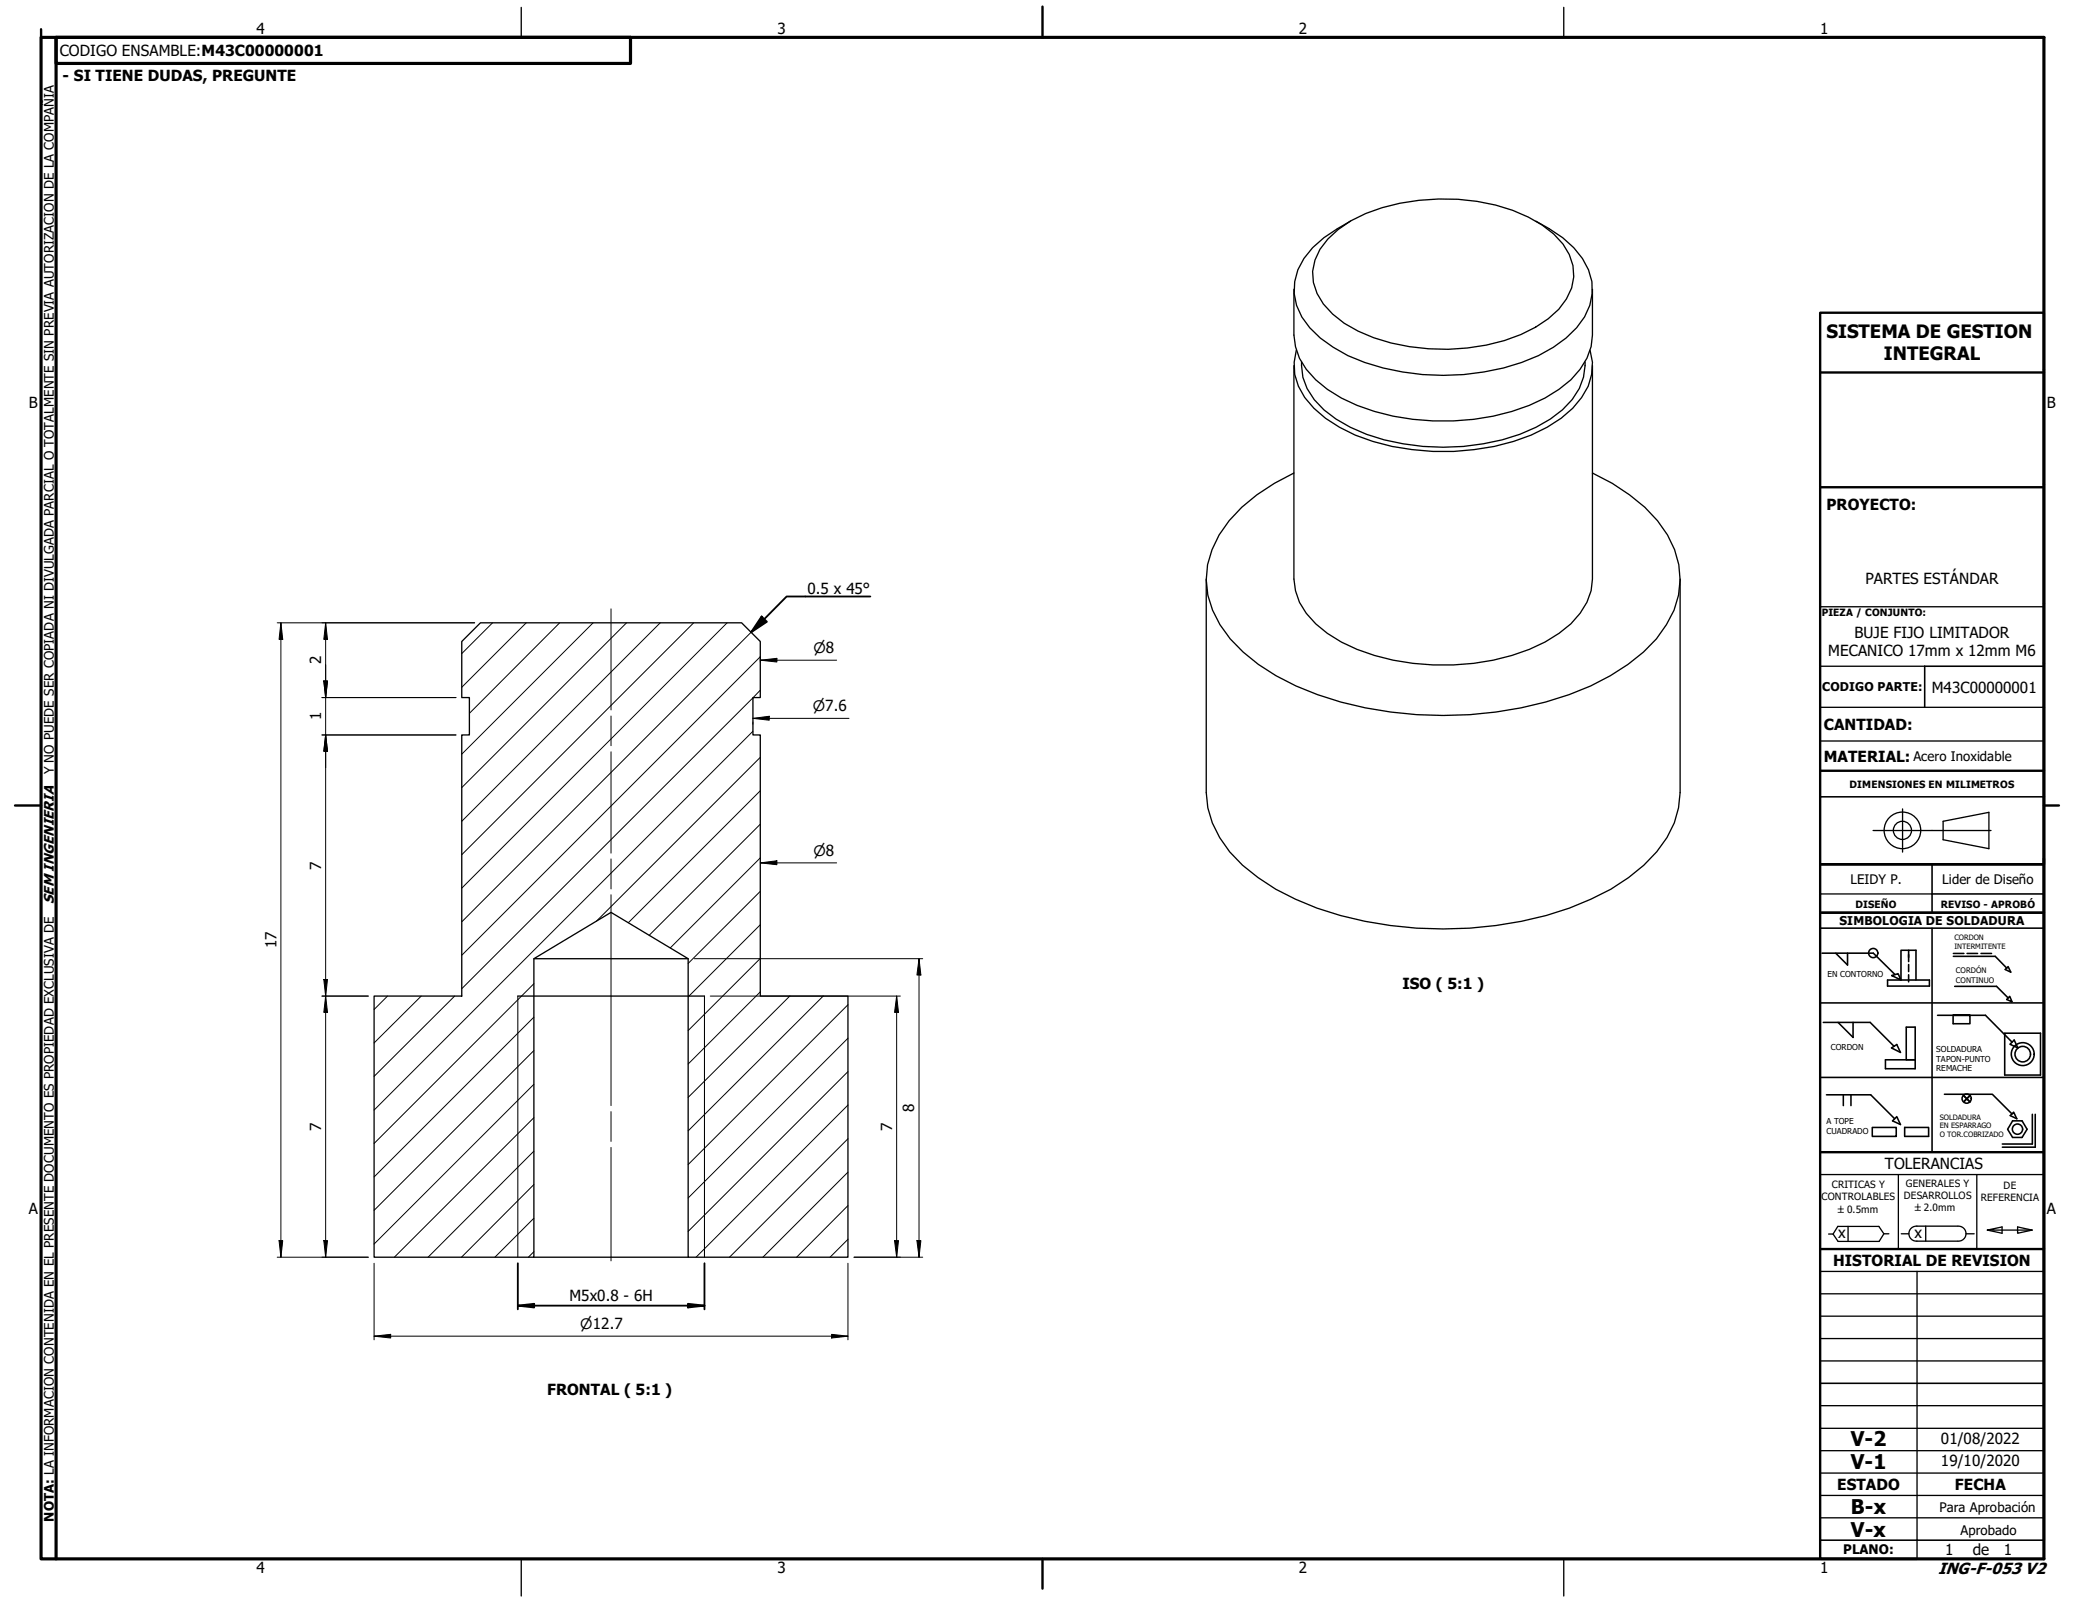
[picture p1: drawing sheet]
<svg xmlns="http://www.w3.org/2000/svg" width="279mm" height="216mm" viewBox="0 0 279 216" stroke-linecap="round" stroke-linejoin="round" font-family="sans-serif">
<!-- layer: Hatch (ISO) -->
<g fill="none" stroke="#000" stroke-width=".13">
<path d="M66 83.5l-4.1 4.1M70.5 83.5l-8.6 8.6M75 83.5l-12.1 12.1M79.5 83.5l-17.6 17.6M84 83.5l-22.1 22.1M88.5 83.5l-26.6 26.6M93 83.5l-31.1 31M97.4 83.5l-35.5 35.5M100.6 84.7l-38.7 38.8M100.9 98l-50.8 50.8M100.9 93.5l-39 39M101.9 92.5l-1 1"/>
<path d="M101.9 88l-40 40M101.9 119.5l-9.7 9.6M101.9 115l-12.1 12M101.9 110.5l-14.9 14.8M101.9 106l-17.7 17.6M101.9 101.5l-22 21.9M51.9 133.5l-1.8 1.8M56.4 133.5l-6.3 6.3M60.9 133.5l-10.8 10.8M71.5 136.3l-21.4 21.4M71.5 131.8l-21.4 21.4M101.9 132.9l-9.7 9.7"/>
<path d="M101.9 128.4l-9.7 9.7M101.9 123.9l-9.7 9.7M105.8 133.5l-13.6 13.6M110.3 133.5l-18.1 18.1M113.6 139.1l-21.4 21.4M113.6 134.7l-21.4 21.4M71.5 158.8l-9.7 9.7M71.5 154.3l-14.1 14.2M71.5 149.8l-18.7 18.7M71.5 145.3l-21.4 21.4M71.5 140.8l-21.4 21.4M113.6 157.1l-11.4 11.4"/>
<path d="M113.6 152.6l-15.8 15.9M113.6 148.1l-20.3 20.4M113.6 143.6l-21.4 21.4M71.5 167.7l-.7 .8M71.5 163.3l-5.2 5.2M113.6 166.1l-2.4 2.4M113.6 161.6l-6.8 6.9"/>
</g>
<!-- layer: Visible (ISO) -->
<g fill="none" stroke="#000" stroke-width=".18">
<path d="M173.4 38.8v6.1a8.3 8.3 0 0 0 2.9 6 19.3 19.3 0 0 0 7.9 4.2 32.8 32.8 0 0 0 20.7-.8 16 16 0 0 0 6.8-4.8l1-1.5 .5-1.5 .2-1.6v-6.1M177.9 32a15.6 15.6 0 0 1 7.3-4.2 28 28 0 0 1 19.6 1.3 11.3 11.3 0 0 1 5.5 5 6 6 0 0 1-.4 6 12.9 12.9 0 0 1-6.1 4.7 28 28 0 0 1-21.8-.4 11.4 11.4 0 0 1-5.5-5.1 6 6 0 0 1 .4-5.9zM181 29.6l-1.8 1.1a11.8 11.8 0 0 0-5.3 5.5 7.2 7.2 0 0 0 1.6 7.7 19 19 0 0 0 9.8 5.4 32.2 32.2 0 0 0 20.9-1.6 14.4 14.4 0 0 0 6.1-5.2 7.1 7.1 0 0 0-.2-7.9l-1.2-1.4-1.5-1.3-1.8-1.2-1.8-1.1M173.4 49v28.6a8.3 8.3 0 0 0 2.9 6 19.3 19.3 0 0 0 7.9 4.2 32.8 32.8 0 0 0 20.7-.8 16 16 0 0 0 6.8-4.8l1-1.5 .5-1.5 .2-1.6v-28.6M173.7 47a7 7 0 0 0 1.1 6.3 15.8 15.8 0 0 0 6.8 5 32.4 32.4 0 0 0 23.6 0 15.3 15.3 0 0 0 6.7-5 7 7 0 0 0 1.2-6.3M174.4 48.5a7.1 7.1 0 0 0 1.7 5.1 16.1 16.1 0 0 0 7 4.6 31.3 31.3 0 0 0 20.6 0 16.1 16.1 0 0 0 7-4.6 7.5 7.5 0 0 0 1.7-5.1M161.6 77.6v28.6a13.3 13.3 0 0 0 4.9 9.8 31.1 31.1 0 0 0 13.1 6.7 53 53 0 0 0 30.7-1 27.4 27.4 0 0 0 11.7-7.5 12.2 12.2 0 0 0 3.1-8v-28.6M173.4 63.4a24.8 24.8 0 0 0-8.7 6.4 12.2 12.2 0 0 0-2.8 10 14.6 14.6 0 0 0 4.7 7.6 31.2 31.2 0 0 0 13.1 6.7 51.6 51.6 0 0 0 33.4-2.2 26.3 26.3 0 0 0 8.9-6.3 12.3 12.3 0 0 0 3.1-7.9 12.3 12.3 0 0 0-3-7.9 25.4 25.4 0 0 0-8.7-6.4M61.9 86l2.5-2.5h35l2.5 2.5v7.5h-1v5h1v35h11.7v35h-21.4v-40l-10.3-6.2-10.4 6.2v40h-21.4v-35h11.8v-35h1v-5h-1zM243.9 89.3h14M243.9 81.3h30M243.9 94.8h30"/>
<path d="M243.9 99.3h30M243.9 119.8h15M69.4 133.5h25M71.5 128.5h20.7M71.5 168.5h20.7M243.9 179.4h30M243.9 176.4h30M243.9 173.4h30M243.9 170.4h30M247.6 164.4v2M252.4 165.3l-.6 1.1h-5.5l-.7-1h-.6M253.1 165.3h-.7l-.6-.9h-5.5l-.7 1"/>
<path d="M254.8 165.3h1M256.9 166.3h5.5M256.9 164.3h5.5M256.9 164.3a1.01 1.01 0 0 0-1.1 1 1.01 1.01 0 0 0 1.1 1M256.9 170.4v38.5M258.1 164.3v2M262.4 164.3a1.01 1.01 0 0 1 1.1 1 1.01 1.01 0 0 1-1.1 1M263.5 165.3h1M266.3 164.9l2 .4v-.9l-2 .5h6M270.4 164.4l1.9 .5-1.9 .4zM243.9 182.4h30"/>
</g>
<!-- layer: Visible Narrow (ISO) -->
<path d="M69.4 133.5v35M94.4 133.5v35" fill="none" stroke="#000" stroke-width=".14"/>
<!-- layer: Border (ANSI) -->
<path d="M5.5 5h268.4v203.9h-268.4zM7.5 5h77v3.5h-77zM7.5 5v203.9" fill="none" stroke="#000" stroke-width=".42"/>
<!-- layer: Border (ISO) -->
<path d="M5.5 3.9v1.1M139.7 .9v4.1M2 107.9h3.5M273.9 107.9h2M139.7 208.9v4" fill="none" stroke="#000" stroke-width=".32"/>
<!-- layer: Border (ANSI) -->
<path d="M69.8 1v4M209.5 1v4M69.8 208.9v5M209.5 208.9v5" fill="none" stroke="#000" stroke-width=".18"/>
<!-- layer: Title (ISO) -->
<path d="M243.9 49.9h30M243.9 65.3v-23.4h30v164.5M243.9 65.3v57M243.9 65.3h30M243.9 103.3h30M273.9 115.8h-30h30M243.9 122.3v32.1h30M243.9 122.3h30M243.9 154.4v54.5h13M243.9 167.4h30" fill="none" stroke="#000" stroke-width=".32"/>
<!-- layer: Title (ANSI) -->
<g fill="none" stroke="#000" stroke-width=".21">
<path d="M273.9 89.3h-16v5.5M243.9 106.8h30M258.9 119.8h15M258.9 115.8v6.5M243.9 122.3h30h-29.7M243.9 124.4h30M243.9 134.4h30M244.2 127.7h6.8l2.9 2.9M244.3 137h6.3l3.2 3.2M246 127.7l1.6 1.6v-1.6M246.3 137l2 2v-2M252.9 131.3h5.7v.9h-5.7z"/>
<path d="M253.5 130.7l.9-.2 .3 .8zM254.7 131.3v-3.9h2.1v3.9M255.8 127.4v1.5M255.8 129.3v.9M255.8 130.6v1M258.9 124.4v30M259.6 136.1h6.5l3.5 3.6M261.7 136.1v1.1h2.3v-1.1h-2.3h2.3M261.8 127.8h1.4M261.8 128.2h5.6l1.5 1.6M261.9 132.2h5.6l1.6 1.5M263.6 127.8h1.4"/>
<path d="M265.5 127.8h1.4M268.6 138.5h4.8v5.6h-4.8zM269.1 129.5l.4 .8-.8-.4zM269.3 133.5l.3 .8-.7-.4zM269.9 139.4l.5 1-1.1-.5zM243.9 144.4h30M244.8 146.7h5.9l3.2 3.2M247 146.7v1.5M248 146.7v1.5M250.9 151.1h3.2v1.2h-3.2zM253.5 140.4l.7-.4 .5 1zM254.2 149.6l.5 1.1-1.1-.5z"/>
<path d="M255.2 151.1h3.2v1.2h-3.2zM255.4 142v-4.3h1.2v5.5h-3.9v-1.2h3.9M260.6 146.6h6.4l2.6 2.7M263.1 146.8l.9 .9M264 146.8l-.9 .9 .9-.9M269.4 149.5l.4-.5 .5 .9zM269.7 150.2h1.3l.6 1.1-.6 1.1h-1.3l-.7-1.1zM272.3 149.3v4h-4M272.7 149.3v4.4h-4.4M243.9 185.4h30M243.9 206.4h30"/>
<circle cx="251" cy="127.7" r=".62"/>
<circle cx="263.5" cy="147.2" r=".62"/>
<circle cx="270.4" cy="151.3" r=".69"/>
<circle cx="271.1" cy="141.3" r="1.53"/>
<circle cx="271.1" cy="141.3" r="1.04"/>
</g>
<g fill="none" stroke="#000" stroke-width=".18">
<path d="M260.4 110.1l6.1-1.2v4.8l-6.1-1.2zM243.9 157.4h30M254.4 157.4v10M264.9 157.4v10M243.9 191.4h30M243.9 194.4h30M243.9 188.4h30M243.9 197.4h30M243.9 203.4h30M243.9 200.4h30"/>
<circle cx="254.9" cy="111.3" r="2.45"/>
<circle cx="254.9" cy="111.3" r="1.22"/>
</g>
<!-- layer: Centerline (ANSI) -->
<path d="M251 111.3h15.8M255 108.4v5.8" fill="none" stroke="#000" stroke-width=".18"/>
<!-- layer: Dimension (ISO) -->
<g fill="none" stroke="#000" stroke-width=".13">
<path d="M37.1 83.5h26.5M37.6 83.5l.3 2.2h-.5zM37.6 83.5v85M43.1 93.5h18M43.1 98.5h18M43.4 91.3h.5l-.3 2.2zM43.6 83.5l.3 2.2h-.5zM43.6 98.5l.3 2.2h-.5zM43.6 83.5v85M100.9 96.3l2.2-.3v.5zM100.9 96.3h12.9M100.9 96.8v.2"/>
<path d="M101.9 88.5l2.2-.3v.5zM101.9 88.5h10.2M101.9 88v.8M101.9 115.6l2.2-.2v.5zM101.9 115.6h10.2M43.1 133.5h6.3M43.4 131.3h.5l-.3 2.2zM43.6 133.5l.3 2.2h-.5zM93 128.5h30.6M95.2 133.5h25.4M120.2 133.5l.2 2.2h-.5zM120.2 133.5v35"/>
<path d="M123.2 128.5l.2 2.2h-.5zM123.2 128.5v40M37.1 168.5h12.3M37.4 166.3h.5l-.3 2.2zM43.4 166.3h.5l-.3 2.2zM50.1 179.1l2.3-.3v.5zM50.1 179.1h63.5M50.1 169.3v10.3M111.4 178.8l2.2 .3-2.2 .2zM113.6 169.3v10.3M114.4 168.5h9.2M119.9 166.3h.5l-.2 2.2z"/>
<path d="M122.9 166.3h.5l-.2 2.2z"/>
</g>
<g fill="#000">
<path d="M37.6 83.5l.3 2.2h-.5z" fill-rule="evenodd"/>
<path d="M43.4 91.3h.5l-.3 2.2z" fill-rule="evenodd"/>
<path d="M43.4 91.3h.5l-.3 2.2z" fill-rule="evenodd"/>
<path d="M43.6 83.5l.3 2.2h-.5z" fill-rule="evenodd"/>
<path d="M100.9 96.3l2.2-.3v.5z" fill-rule="evenodd"/>
<path d="M101.9 88.5l2.2-.3v.5z" fill-rule="evenodd"/>
<path d="M43.6 98.5l.3 2.2h-.5z" fill-rule="evenodd"/>
<path d="M43.6 98.5l.3 2.2h-.5z" fill-rule="evenodd"/>
<path d="M101.9 115.6l2.2-.2v.5z" fill-rule="evenodd"/>
<path d="M43.4 131.3h.5l-.3 2.2z" fill-rule="evenodd"/>
<path d="M43.6 133.5l.3 2.2h-.5z" fill-rule="evenodd"/>
<path d="M120.2 133.5l.2 2.2h-.5z" fill-rule="evenodd"/>
<path d="M123.2 128.5l.2 2.2h-.5z" fill-rule="evenodd"/>
<path d="M37.4 166.3h.5l-.3 2.2z" fill-rule="evenodd"/>
<path d="M43.4 166.3h.5l-.3 2.2z" fill-rule="evenodd"/>
<path d="M50.1 179.1l2.3-.3v.5z" fill-rule="evenodd"/>
<path d="M111.4 178.8l2.2 .3-2.2 .2z" fill-rule="evenodd"/>
<path d="M119.9 166.3h.5l-.2 2.2z" fill-rule="evenodd"/>
<path d="M122.9 166.3h.5l-.2 2.2z" fill-rule="evenodd"/>
</g>
<!-- layer: Symbol (ISO) -->
<path d="M116.6 79.9h-11.2l-4.8 4.8M102.1 82.6l.7 .7-2.2 1.4zM69.4 175l2.2-.3v.5zM69.4 175h25M69.4 169.3v6.2M92.2 174.7l2.2 .3-2.2 .2zM94.4 169.3v6.2" fill="none" stroke="#000" stroke-width=".25"/>
<g fill="#000">
<path d="M102.1 82.6l.7 .7-2.2 1.4z" fill-rule="evenodd"/>
<path d="M69.4 175l2.2-.3v.5z" fill-rule="evenodd"/>
<path d="M92.2 174.7l2.2 .3-2.2 .2z" fill-rule="evenodd"/>
</g>
<!-- layer: Centerline (ISO) -->
<path d="M81.9 81.6v13.5M81.9 96v3.9M81.9 100.8v13.5M81.9 115.1v4M81.9 119.9v28.3M81.9 149v4M81.9 153.8v15.2" fill="none" stroke="#000" stroke-width=".13"/>
<g font-size="2.7">
<text x="248" y="196.9">V-1</text>
<text x="248" y="193.8">V-2</text>
<text x="248" y="202.9">B-x</text>
<text x="248" y="205.9">V-x</text>
</g>
<g font-size="2.5">
<text x="244.8" y="45.3">SISTEMA DE GESTION</text>
<text x="252.4" y="48.3">INTEGRAL</text>
</g>
<text font-size="2.2" x="259.7" y="210.9">ING-F-053 V2</text>
<g font-size="2">
<text x="34.4" y="4.6">4</text>
<text x="104.2" y="4.6">3</text>
<text x="174.1" y="4.6">2</text>
<text x="243.9" y="4.6">1</text>
<text x="8" y="7.5">CODIGO ENSAMBLE:M43C00000001</text>
<text x="8.4" y="10.9">- SI TIENE DUDAS, PREGUNTE</text>
<text x="3.9" y="54.7">B</text>
<text x="274.3" y="54.7">B</text>
<text x="244.8" y="68.3">PROYECTO:</text>
<text x="108.2" y="79.6">0.5 x 45°</text>
<text x="250" y="78.3">PARTES ESTÁNDAR</text>
<text x="43" y="89" transform="rotate(-90 43 89)">2</text>
<text x="245" y="87.9">MECANICO 17mm x 12mm M6</text>
<text x="248.5" y="85.5">BUJE FIJO LIMITADOR</text>
<text x="258.9" y="92.8">M43C00000001</text>
<text x="43" y="96.6" transform="rotate(-90 43 96.6)">1</text>
<text x="244.4" y="97.8">CANTIDAD:</text>
<text x="244.4" y="102.1">MATERIAL:</text>
<text x="43" y="116.6" transform="rotate(-90 43 116.6)">7</text>
<text x="37" y="127.1" transform="rotate(-90 37 127.1)">17</text>
<text x="187.9" y="132.6">ISO ( 5:1 )</text>
<text x="122.5" y="149" transform="rotate(-90 122.5 149)">8</text>
<text x="43" y="151.6" transform="rotate(-90 43 151.6)">7</text>
<text x="119.6" y="151.5" transform="rotate(-90 119.6 151.5)">7</text>
<text x="252.6" y="156.7">TOLERANCIAS</text>
<text x="3.8" y="162.7">A</text>
<text x="246.3" y="165.9">x</text>
<text x="256.5" y="165.9">x</text>
<text x="274.3" y="162.7">A</text>
<text x="245.6" y="169.7">HISTORIAL DE REVISION</text>
<text x="76.3" y="174.3">M5x0.8 - 6H</text>
<text x="73.3" y="186.9">FRONTAL ( 5:1 )</text>
<text x="260.1" y="196.5">19/10/2020</text>
<text x="260.1" y="193.5">01/08/2022</text>
<text x="246.2" y="199.6">ESTADO</text>
<text x="262" y="199.6">FECHA</text>
<text x="260.7" y="208.5">1</text>
<text x="264.4" y="208.5">de</text>
<text x="268.5" y="208.5">1</text>
<text x="34.4" y="210.8">4</text>
<text x="104.2" y="210.8">3</text>
<text x="174.1" y="210.8">2</text>
<text x="243.9" y="210.8">1</text>
</g>
<g font-size="1.9">
<text x="109" y="87.5">⌀8</text>
<text x="108.9" y="95.3">⌀7.6</text>
<text x="109" y="114.7">⌀8</text>
<text x="7.2" y="121.1" transform="rotate(-90 7.2 121.1)">SEM INGENIERIA</text>
<text x="77.8" y="178.1">⌀12.7</text>
</g>
<g font-size="1.8">
<text x="256.4" y="102">Acero Inoxidable</text>
<text x="7.2" y="103.8" transform="rotate(-90 7.2 103.8)">Y NO PUEDE SER COPIADA NI DIVULGADA PARCIAL O TOTALMENTE SIN PREVIA AUTORIZACION DE LA COMPAÑIA</text>
<text x="248" y="118.5">LEIDY P.</text>
<text x="260.3" y="118.5">Lider de Diseño</text>
<text x="7.2" y="203.9" transform="rotate(-90 7.2 203.9)">NOTA: LA INFORMACION CONTENIDA EN EL PRESENTE DOCUMENTO ES PROPIEDAD EXCLUSIVA DE</text>
<text x="259.9" y="202.7">Para Aprobación</text>
<text x="247" y="208.3">PLANO:</text>
<text x="262.7" y="205.8">Aprobado</text>
</g>
<g font-size="1.6">
<text x="244.2" y="92.6">CODIGO PARTE:</text>
<text x="246.5" y="123.9">SIMBOLOGIA DE SOLDADURA</text>
</g>
<g font-size="1.3">
<text x="244.1" y="82.6">PIEZA / CONJUNTO:</text>
<text x="247.8" y="105.6">DIMENSIONES EN MILIMETROS</text>
<text x="248.6" y="121.7">DISEÑO</text>
<text x="260.1" y="121.7">REVISO - APROBÓ</text>
<text x="244.1" y="160.9">CONTROLABLES</text>
<text x="245.5" y="159.2">CRITICAS Y</text>
<text x="255.1" y="160.7">DESARROLLOS</text>
<text x="255.4" y="159.1">GENERALES Y</text>
<text x="265.4" y="160.9">REFERENCIA</text>
<text x="268.5" y="159.3">DE</text>
<text x="246.3" y="162.5">±0.5mm</text>
<text x="256.6" y="162.3">±2.0mm</text>
</g>
<g font-size="1.1">
<text x="244.9" y="130.9">EN CONTORNO</text>
<text x="245.4" y="140.7">CORDON</text>
<text x="259.5" y="141">SOLDADURA</text>
<text x="259.5" y="142.3">TAPON-PUNTO</text>
<text x="259.5" y="143.6">REMACHE</text>
<text x="244.8" y="150.6">A TOPE</text>
<text x="244.8" y="151.9">CUADRADO</text>
</g>
<g font-size="1">
<text x="261.9" y="126">CORDON</text>
<text x="261.9" y="127.2">INTERMITENTE</text>
<text x="262.1" y="130.4">CORDÓN</text>
<text x="262.1" y="131.7">CONTINUO</text>
<text x="259.9" y="150">SOLDADURA</text>
<text x="259.9" y="151.2">EN ESPARRAGO</text>
<text x="259.9" y="152.4">O TOR.COBRIZADO</text>
</g>
</svg>
